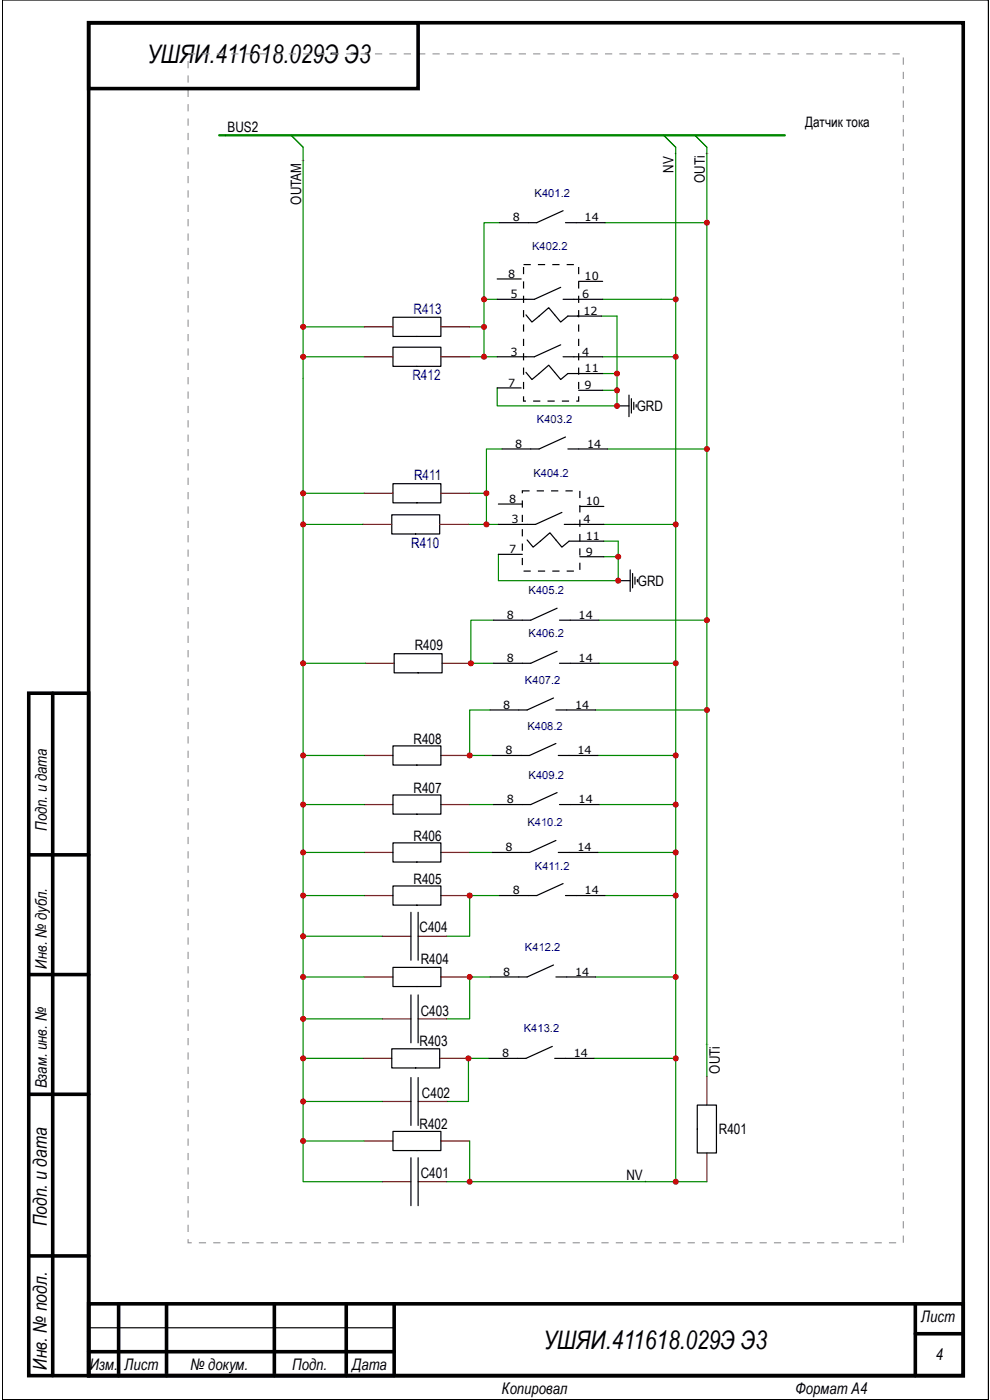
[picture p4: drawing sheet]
<svg xmlns="http://www.w3.org/2000/svg" width="210mm" height="297mm" viewBox="0 0 210 297" stroke-linecap="round" stroke-linejoin="round" font-family="sans-serif">
<g fill="none" stroke="#800" stroke-width=".25">
<path d="M77.5 140.7h6.1M93.7 140.7h6.1M77.2 170.7h6.1M77.2 160.3h6.1M93.5 170.7h6.1M93.5 160.3h6.1M77.2 190h6.1M77.2 180.8h6.1M81 198.6h6.1M88.6 198.6h6.1M93.5 190h6.1M93.5 180.8h6.1"/>
<path d="M77.2 207.3h6.1M81 216.2h6.1M88.6 216.2h6.1M93.5 207.3h6.1M77 224.5h6.1M81 233.7h6.1M88.6 233.7h6.1M93.2 224.5h6.1M149.9 228.3v6.1M77.2 242.1h6.1M81 250.7h6.1M88.6 250.7h6.1"/>
<path d="M93.5 242.1h6.1M149.9 244.6v6.1"/>
</g>
<g fill="none" stroke="#000" stroke-width=".25">
<path d="M130.8 86.1h2.5M133.3 83.8v4.6M133.9 84.6v3M134.4 85.3v1.6M134.9 85.9v.5M83.6 138.7h10.1v4h-10.1zM131.1 123.2h2.5M133.6 120.9v4.6M134.1 121.7v3M134.6 122.4v1.6M135.1 122.9v.5M83.3 158.2h10.2v4.1h-10.2z"/>
<path d="M83.3 178.8h10.2v4.1h-10.2zM83.3 168.7h10.2v4h-10.2zM83.3 188h10.2v4h-10.2zM87.1 193.5v10.2M88.6 193.5v10.2M83.3 205.2h10.2v4.1h-10.2zM87.1 211.1v10.1M88.6 211.1v10.1M83.1 222.5h10.1v4.1h-10.1zM87.1 228.6v10.2M88.6 228.6v10.2M147.8 234.4h4.1v10.2h-4.1z"/>
<path d="M83.3 240h10.2v4.1h-10.2zM87.1 245.6v10.2M88.6 245.6v10.2"/>
</g>
<g fill="none" stroke="#080" stroke-width=".25">
<path d="M105.9 47.2h-3.3v16.3h2.8M128.3 47.2h21.6v181.1M64.3 75.7h12.9M77.2 69.3h-12.9v181.4h16.7M99.6 75.7h3M99.6 69.3h3M102.6 63.5v12.2h2.8M127.5 67.1h3.3v19h-25.4v-3.8M127.8 63.5h15.5v161h-17.3M127.8 75.7h15.5M127.8 79.2h3M106.4 95.3h-3.3v16h2.6"/>
<path d="M128.8 95.3h21.1M64.3 111.3h12.7M64.3 104.6h12.9M99.3 111.3h3.8M99.6 104.6h3.5M128 114.8h3.1v8.4h-25.4v-5.6M128 111.3h15.3M104.6 131.6h-4.8v9.1h4.8M127 131.6h22.9M64.3 140.7h13.2M103.9 150.6h-4.3v9.7h4.8M126.2 150.6h23.7"/>
<path d="M127 140.7h16.3M64.3 170.7h12.9M64.3 160.3h12.9M126.7 160.3h16.6M127 170.7h16.3M64.3 198.6h16.7M64.3 190h12.9M64.3 180.8h12.9M99.6 180.8h4.8M105.9 190h-6.3v8.6h-4.9M126.7 180.8h16.6M128.3 190h15"/>
<path d="M103.9 207.3h-4.3v8.9h-4.9M126.2 207.3h17.1M103.6 224.5h-4.3v9.2h-4.6M64.3 242.1h12.9M99.6 242.1v8.6h-4.9M99.6 250.7h50.3"/>
</g>
<path d="M149.9 221.2v.5zM149.6 221.5h.5z" fill="#000"/>
<path d="M42.9 11.3h1.5v.3h-1.5zM46 11.3h1.5v.3h-1.5zM49 11.3h1.5v.3h-1.5zM52.1 11.3h1.5v.3h-1.5zM55.1 11.3h1.5v.3h-1.5zM58.2 11.3h1.5v.3h-1.5zM61.2 11.3h1.5v.3h-1.5zM64.3 11.3h1.5v.3h-1.5zM67.3 11.3h1.5v.3h-1.5zM70.4 11.3h1.5v.3h-1.5zM73.4 11.3h1.5v.3h-1.5zM76.5 11.3h1.5v.3h-1.5zM79.5 11.3h1.5v.3h-1.5zM82.5 11.3h1.6v.3h-1.6zM85.6 11.3h1.5v.3h-1.5zM88.6 11.3h1.6v.3h-1.6zM91.7 11.3h1.5v.3h-1.5zM94.7 11.3h1.6v.3h-1.6zM97.8 11.3h1.5v.3h-1.5zM100.8 11.3h1.6v.3h-1.6zM103.9 11.3h1.5v.3h-1.5zM106.9 11.3h1.6v.3h-1.6zM110 11.3h1.5v.3h-1.5zM113 11.3h1.6v.3h-1.6zM116.1 11.3h1.5v.3h-1.5zM119.1 11.3h1.6v.3h-1.6zM122.2 11.3h1.5v.3h-1.5zM125.2 11.3h1.5v.3h-1.5zM128.3 11.3h1.5v.3h-1.5zM131.3 11.3h1.5v.3h-1.5zM134.4 11.3h1.5v.3h-1.5zM137.4 11.3h1.5v.3h-1.5zM140.5 11.3h1.5v.3h-1.5zM143.5 11.3h1.5v.3h-1.5zM146.6 11.3h1.5v.3h-1.5zM149.6 11.3h1.5v.3h-1.5zM152.7 11.3h1.5v.3h-1.5zM155.7 11.3h1.5v.3h-1.5zM158.7 11.3h1.6v.3h-1.6zM161.8 11.3h1.5v.3h-1.5zM164.8 11.3h1.6v.3h-1.6zM167.9 11.3h1.5v.3h-1.5zM170.9 11.3h1.6v.3h-1.6zM174 11.3h1.5v.3h-1.5zM177 11.3h1.6v.3h-1.6zM180.1 11.3h1.5v.3h-1.5zM183.1 11.3h1.6v.3h-1.6zM186.2 11.3h1.5v.3h-1.5zM189.2 11.3h1.6v.3h-1.6zM191.4 12.2h.2v1.5h-.2zM191.4 15.2h.2v1.6h-.2zM191.4 18.3h.2v1.5h-.2zM191.4 21.3h.2v1.6h-.2zM191.4 24.4h.2v1.5h-.2zM191.4 27.4h.2v1.6h-.2zM191.4 30.5h.2v1.5h-.2zM191.4 33.5h.2v1.6h-.2zM191.4 36.6h.2v1.5h-.2zM191.4 39.6h.2v1.5h-.2zM191.4 42.7h.2v1.5h-.2zM191.4 45.7h.2v1.5h-.2zM191.4 48.8h.2v1.5h-.2zM191.4 51.8h.2v1.5h-.2zM191.4 54.9h.2v1.5h-.2zM191.4 57.9h.2v1.5h-.2zM191.4 61h.2v1.5h-.2zM191.4 64h.2v1.5h-.2zM191.4 67.1h.2v1.5h-.2zM191.4 70.1h.2v1.5h-.2zM191.4 73.2h.2v1.5h-.2zM191.4 76.2h.2v1.5h-.2zM191.4 79.2h.2v1.6h-.2zM191.4 82.3h.2v1.5h-.2zM191.4 85.3h.2v1.6h-.2zM191.4 88.4h.2v1.5h-.2zM191.4 91.4h.2v1.6h-.2zM191.4 94.5h.2v1.5h-.2zM191.4 97.5h.2v1.6h-.2zM191.4 100.6h.2v1.5h-.2zM191.4 103.6h.2v1.6h-.2zM191.4 106.7h.2v1.5h-.2zM191.4 109.7h.2v1.6h-.2zM191.4 112.8h.2v1.5h-.2zM191.4 115.8h.2v1.5h-.2zM191.4 118.9h.2v1.5h-.2zM191.4 121.9h.2v1.5h-.2zM191.4 125h.2v1.5h-.2zM191.4 128h.2v1.5h-.2zM191.4 131.1h.2v1.5h-.2zM191.4 134.1h.2v1.5h-.2zM191.4 137.2h.2v1.5h-.2zM191.4 140.2h.2v1.5h-.2zM191.4 143.3h.2v1.5h-.2zM191.4 146.3h.2v1.5h-.2zM191.4 149.4h.2v1.5h-.2zM191.4 152.4h.2v1.5h-.2zM191.4 155.4h.2v1.6h-.2zM191.4 158.5h.2v1.5h-.2zM191.4 161.5h.2v1.6h-.2zM191.4 164.6h.2v1.5h-.2zM191.4 167.6h.2v1.6h-.2zM191.4 170.7h.2v1.5h-.2zM191.4 173.7h.2v1.6h-.2zM191.4 176.8h.2v1.5h-.2zM191.4 179.8h.2v1.6h-.2zM191.4 182.9h.2v1.5h-.2zM191.4 185.9h.2v1.6h-.2zM191.4 189h.2v1.5h-.2zM191.4 192h.2v1.5h-.2zM191.4 195.1h.2v1.5h-.2zM191.4 198.1h.2v1.5h-.2zM191.4 201.2h.2v1.5h-.2zM191.4 204.2h.2v1.5h-.2zM191.4 207.3h.2v1.5h-.2zM191.4 210.3h.2v1.5h-.2zM191.4 213.4h.2v1.5h-.2zM191.4 216.4h.2v1.5h-.2zM191.4 219.5h.2v1.5h-.2zM191.4 222.5h.2v1.5h-.2zM191.4 225.6h.2v1.5h-.2zM191.4 228.6h.2v1.5h-.2zM191.4 231.6h.2v1.6h-.2zM191.4 234.7h.2v1.5h-.2zM191.4 237.7h.2v1.6h-.2zM191.4 240.8h.2v1.5h-.2zM191.4 243.8h.2v1.6h-.2zM191.4 246.9h.2v1.5h-.2zM191.4 249.9h.2v1.6h-.2zM191.4 253h.2v1.5h-.2zM191.4 256h.2v1.6h-.2zM191.4 259.1h.2v1.5h-.2zM191.4 262.1h.2v1.6h-.2zM188.5 263.5h1.5v.3h-1.5zM185.4 263.5h1.5v.3h-1.5zM182.4 263.5h1.5v.3h-1.5zM179.3 263.5h1.5v.3h-1.5zM176.3 263.5h1.5v.3h-1.5zM173.2 263.5h1.6v.3h-1.6zM170.2 263.5h1.5v.3h-1.5zM167.1 263.5h1.6v.3h-1.6zM164.1 263.5h1.5v.3h-1.5zM161 263.5h1.6v.3h-1.6zM158 263.5h1.5v.3h-1.5zM154.9 263.5h1.6v.3h-1.6zM151.9 263.5h1.5v.3h-1.5zM148.8 263.5h1.6v.3h-1.6zM145.8 263.5h1.5v.3h-1.5zM142.7 263.5h1.6v.3h-1.6zM139.7 263.5h1.5v.3h-1.5zM136.7 263.5h1.5v.3h-1.5zM133.6 263.5h1.5v.3h-1.5zM130.6 263.5h1.5v.3h-1.5zM127.5 263.5h1.5v.3h-1.5zM124.5 263.5h1.5v.3h-1.5zM121.4 263.5h1.5v.3h-1.5zM118.4 263.5h1.5v.3h-1.5zM115.3 263.5h1.5v.3h-1.5zM112.3 263.5h1.5v.3h-1.5zM109.2 263.5h1.5v.3h-1.5zM106.2 263.5h1.5v.3h-1.5zM103.1 263.5h1.5v.3h-1.5zM100.1 263.5h1.5v.3h-1.5zM97 263.5h1.6v.3h-1.6zM94 263.5h1.5v.3h-1.5zM90.9 263.5h1.6v.3h-1.6zM87.9 263.5h1.5v.3h-1.5zM84.8 263.5h1.6v.3h-1.6zM81.8 263.5h1.5v.3h-1.5zM78.7 263.5h1.6v.3h-1.6zM75.7 263.5h1.5v.3h-1.5zM72.6 263.5h1.6v.3h-1.6zM69.6 263.5h1.5v.3h-1.5zM66.5 263.5h1.6v.3h-1.6zM63.5 263.5h1.5v.3h-1.5zM60.5 263.5h1.5v.3h-1.5zM57.4 263.5h1.5v.3h-1.5zM54.4 263.5h1.5v.3h-1.5zM51.3 263.5h1.5v.3h-1.5zM48.3 263.5h1.5v.3h-1.5zM45.2 263.5h1.5v.3h-1.5zM42.2 263.5h1.5v.3h-1.5zM39.8 262.9h.2v.8h-.1v-.2h.7v.3h-.8zM39.8 259.8h.2v1.6h-.2zM39.8 256.8h.2v1.5h-.2zM39.8 253.7h.2v1.6h-.2zM39.8 250.7h.2v1.5h-.2zM39.8 247.6h.2v1.6h-.2zM39.8 244.6h.2v1.5h-.2zM39.8 241.6h.2v1.5h-.2zM39.8 238.5h.2v1.5h-.2zM39.8 235.5h.2v1.5h-.2zM39.8 232.4h.2v1.5h-.2zM39.8 229.4h.2v1.5h-.2zM39.8 226.3h.2v1.5h-.2zM39.8 223.3h.2v1.5h-.2zM39.8 220.2h.2v1.5h-.2zM39.8 217.2h.2v1.5h-.2zM39.8 214.1h.2v1.5h-.2zM39.8 211.1h.2v1.5h-.2zM39.8 208h.2v1.6h-.2zM39.8 205h.2v1.5h-.2zM39.8 201.9h.2v1.6h-.2zM39.8 198.9h.2v1.5h-.2zM39.8 195.8h.2v1.6h-.2zM39.8 192.8h.2v1.5h-.2zM39.8 189.7h.2v1.6h-.2zM39.8 186.7h.2v1.5h-.2zM39.8 183.6h.2v1.6h-.2zM39.8 180.6h.2v1.5h-.2zM39.8 177.5h.2v1.6h-.2zM39.8 174.5h.2v1.5h-.2zM39.8 171.5h.2v1.5h-.2zM39.8 168.4h.2v1.5h-.2zM39.8 165.4h.2v1.5h-.2zM39.8 162.3h.2v1.5h-.2zM39.8 159.3h.2v1.5h-.2zM39.8 156.2h.2v1.5h-.2zM39.8 153.2h.2v1.5h-.2zM39.8 150.1h.2v1.5h-.2zM39.8 147.1h.2v1.5h-.2zM39.8 144h.2v1.5h-.2zM39.8 141h.2v1.5h-.2zM39.8 137.9h.2v1.5h-.2zM39.8 134.9h.2v1.5h-.2zM39.8 131.8h.2v1.6h-.2zM39.8 128.8h.2v1.5h-.2zM39.8 125.7h.2v1.6h-.2zM39.8 122.7h.2v1.5h-.2zM39.8 119.6h.2v1.6h-.2zM39.8 116.6h.2v1.5h-.2zM39.8 113.5h.2v1.6h-.2zM39.8 110.5h.2v1.5h-.2zM39.8 107.4h.2v1.6h-.2zM39.8 104.4h.2v1.5h-.2zM39.8 101.3h.2v1.6h-.2zM39.8 98.3h.2v1.5h-.2zM39.8 95.3h.2v1.5h-.2zM39.8 92.2h.2v1.5h-.2zM39.8 89.2h.2v1.5h-.2zM39.8 86.1h.2v1.5h-.2zM39.8 83.1h.2v1.5h-.2zM39.8 80h.2v1.5h-.2zM39.8 77h.2v1.5h-.2zM39.8 73.9h.2v1.5h-.2zM39.8 70.9h.2v1.5h-.2zM39.8 67.8h.2v1.5h-.2zM39.8 64.8h.2v1.5h-.2zM39.8 61.7h.2v1.5h-.2zM39.8 58.7h.2v1.5h-.2zM39.8 55.6h.2v1.6h-.2zM39.8 52.6h.2v1.5h-.2zM39.8 49.5h.2v1.6h-.2zM39.8 46.5h.2v1.5h-.2zM39.8 43.4h.2v1.6h-.2zM39.8 40.4h.2v1.5h-.2zM39.8 37.3h.2v1.6h-.2zM39.8 34.3h.2v1.5h-.2zM39.8 31.2h.2v1.6h-.2zM39.8 28.2h.2v1.5h-.2zM39.8 25.1h.2v1.6h-.2zM39.8 22.1h.2v1.5h-.2zM39.8 19.1h.2v1.5h-.2zM39.8 16h.2v1.5h-.2zM39.8 13h.2v1.5h-.2zM39.9 11.3h1.5v.3h-1.5z" fill="#999"/>
<g fill="none" stroke="#000" stroke-width=".25">
<path d="M.5 0h209v296.9h-209zM105.4 59.2h5.1M119.4 44.7l-5.6 2.5h-7.9M119.9 47.2h8.4M122.7 59.7h5.1M83.3 73.7h10.2v4h-10.2zM83.3 67.3h10.2v4.1h-10.2zM111.5 79l1.3 1.5 3.5-3 2.6 3 1.5-1.3h7.4M111.5 66.8l1.3 1.5 3.5-3 2.6 3 1.5-1.2h7.1M118.9 73.2l-5.6 2.5h-7.9M118.9 61l-5.6 2.5h-7.9M119.4 75.7h8.4"/>
<path d="M119.4 63.5h8.4M105.4 82.3h5.1M119.9 92.7l-5.6 2.6h-7.9M120.4 95.3h8.4M122.7 82.8h5.1M83.1 109.2h10.1v4.1h-10.1zM83.3 102.6h10.2v4.1h-10.2zM105.7 117.6h5M105.7 106.9h5M111.8 114.6l1.2 1.5 3.6-3.1 2.5 3.1 1.5-1.3h7.4M119.1 108.7l-5.6 2.6h-7.8M119.6 111.3h8.4"/>
<path d="M122.9 118.1h5.1M122.9 107.4h5.1M118.1 138.2l-5.6 2.5h-7.9M118.1 129l-5.6 2.6h-7.9M118.6 131.6h8.4M117.3 148.1l-5.5 2.5h-7.9M117.9 157.7l-5.6 2.6h-7.9M117.9 150.6h8.3M118.6 140.7h8.4M117.9 178.3l-5.6 2.5h-7.9M118.1 168.1l-5.6 2.6h-7.9M118.4 160.3h8.3"/>
<path d="M118.6 170.7h8.4M118.4 180.8h8.3M119.4 187.5l-5.6 2.5h-7.9M119.9 190h8.4M117.3 204.7l-5.5 2.6h-7.9M117.9 207.3h8.3M117.1 222l-5.6 2.5h-7.9M117.6 224.5h8.4M18.8 281.7h64.8"/>
</g>
<path d="M77.2 75.7h6.1M77.2 69.3h6.1M93.5 75.7h6.1M93.5 69.3h6.1M77 111.3h6.1M77.2 104.6h6.1M93.2 111.3h6.1M93.5 104.6h6.1" fill="none" stroke="#800" stroke-width=".25"/>
<g fill="none" stroke="#000" stroke-width=".76">
<path d="M11.2 147.1v144.7M6.1 181.4h12.7M6.1 206.8h12.7M6.1 232.2h12.7M6.1 266.4h12.7M25.1 276.6v15.2M35.3 276.6v15.2M58.2 276.6v15.2M73.4 276.6v15.2M83.6 276.6v15.2M194.1 276.6v15.2M18.8 286.8h64.8"/>
<path d="M194.1 283h10.1"/>
</g>
<path d="M18.8 276.6h64.8" fill="none" stroke="#800080" stroke-width=".25"/>
<path d="M18.8 291.8h64.8" fill="none" stroke="#800080" stroke-width=".76"/>
<path d="M18.8 4.8h185.4v287h-185.4zM18.8 4.8h69.8v14h-69.8zM6.1 147.1h12.7v144.7h-12.7zM18.8 276.6h185.4v15.2h-185.4z" fill="none" stroke="#000" stroke-width=".76" stroke-linecap="butt"/>
<path d="M61.7 28.7l2.6 2.5v38.1M140.7 28.7l2.6 2.5v32.3M147.3 28.7l2.6 2.5v16M127.8 82.8h3M128 118.1h3.1M99.6 170.7h5M64.3 216.2h16.7M64.3 207.3h12.9M64.3 233.7h16.7M64.3 224.5h12.7M143.3 224.5v26.2" fill="none" stroke="#080" stroke-width=".25"/>
<g fill="#000">
<path d="M61.7 28.7l2.6 2.5zM140.7 28.7l2.6 2.5zM147.3 28.7l2.6 2.5z"/>
<path d="M47.8 28.4v.6zM47.5 28.7h.5z"/>
<path d="M64.3 33.8v.5zM64 34h.5z"/>
<path d="M143.3 32.3v.5zM143 32.5h.5z"/>
<path d="M149.9 32.3v.5zM149.6 32.5h.5z"/>
<path d="M114 56h1.6v.3h-1.6zM117.1 56h1.5v.3h-1.5zM120.1 56h1.6v.3h-1.6zM122.6 56.6h.2v1.6h-.2zM122.6 59.7h.2v1.5h-.2zM122.6 62.7h.2v1.6h-.2zM122.6 65.8h.2v1.5h-.2zM122.6 68.8h.2v1.6h-.2zM122.6 71.9h.2v1.5h-.2zM122.6 74.9h.2v1.6h-.2zM122.6 78h.2v1.5h-.2zM122.6 81h.2v1.6h-.2zM122.6 84.1h.2v1.1h-.6v-.2h.5v.1h-.1zM119.1 85h1.5v.2h-1.5zM116.1 85h1.5v.2h-1.5zM113 85h1.6v.2h-1.6zM110.9 84.1h.2v1h-.1v-.1h.5v.2h-.6zM110.9 81h.2v1.6h-.2zM110.9 78h.2v1.5h-.2zM110.9 74.9h.2v1.6h-.2zM110.9 71.9h.2v1.5h-.2zM110.9 68.8h.2v1.6h-.2zM110.9 65.8h.2v1.5h-.2zM110.9 62.7h.2v1.6h-.2zM110.9 59.7h.2v1.5h-.2zM110.9 56.6h.2v1.6h-.2zM111 56h1.5v.3h-1.5z"/>
<path d="M113.8 104h1.5v.3h-1.5zM116.8 104h1.6v.3h-1.6zM119.9 104h1.5v.3h-1.5zM122.8 104.1h.3v1.6h-.3zM122.8 107.2h.3v1.5h-.3zM122.8 110.2h.3v1.6h-.3zM122.8 113.3h.3v1.5h-.3zM122.8 116.3h.3v1.6h-.3zM122.8 119.4h.3v1.5h-.3zM120.1 121h1.6v.3h-1.6zM117.1 121h1.5v.3h-1.5zM114 121h1.6v.3h-1.6zM111 121h1.5v.3h-1.5zM110.6 118.4h.3v1.5h-.3zM110.6 115.3h.3v1.5h-.3zM110.6 112.3h.3v1.5h-.3zM110.6 109.2h.3v1.5h-.3zM110.6 106.2h.3v1.5h-.3zM110.6 104h1.7v.3h-1.6v-.2h.2v.5h-.3z"/>
<path d="M136.9 250.4v.6zM136.7 250.7h.5z"/>
</g>
<path d="M46.5 28.7h119.9" fill="none" stroke="#080" stroke-width=".51"/>
<g fill="#c00">
<circle cx="99.6" cy="190" r=".64"/>
<circle cx="103.1" cy="104.6" r=".64"/>
<circle cx="102.6" cy="63.5" r=".64"/>
<circle cx="102.6" cy="69.3" r=".64"/>
<circle cx="102.6" cy="75.7" r=".64"/>
<circle cx="99.6" cy="160.3" r=".64"/>
<circle cx="103.1" cy="111.3" r=".64"/>
<circle cx="130.8" cy="79.2" r=".64"/>
<circle cx="130.8" cy="82.8" r=".64"/>
<circle cx="99.6" cy="207.3" r=".64"/>
<circle cx="99.3" cy="224.5" r=".64"/>
<circle cx="99.6" cy="250.7" r=".64"/>
<circle cx="143.3" cy="75.7" r=".64"/>
<circle cx="143.3" cy="111.3" r=".64"/>
<circle cx="131.1" cy="118.1" r=".64"/>
<circle cx="64.3" cy="75.7" r=".64"/>
<circle cx="131.1" cy="123.2" r=".64"/>
<circle cx="143.3" cy="140.7" r=".64"/>
<circle cx="143.3" cy="160.3" r=".64"/>
<circle cx="143.3" cy="170.7" r=".64"/>
<circle cx="143.3" cy="180.8" r=".64"/>
<circle cx="143.3" cy="190" r=".64"/>
<circle cx="143.3" cy="207.3" r=".64"/>
<circle cx="143.3" cy="250.7" r=".64"/>
<circle cx="143.3" cy="224.5" r=".64"/>
<circle cx="99.8" cy="140.7" r=".64"/>
<circle cx="64.3" cy="242.1" r=".64"/>
<circle cx="64.3" cy="233.7" r=".64"/>
<circle cx="64.3" cy="224.5" r=".64"/>
<circle cx="130.8" cy="86.1" r=".64"/>
<circle cx="64.3" cy="198.6" r=".64"/>
<circle cx="64.3" cy="190" r=".64"/>
<circle cx="64.3" cy="180.8" r=".64"/>
<circle cx="64.3" cy="170.7" r=".64"/>
<circle cx="64.3" cy="160.3" r=".64"/>
<circle cx="64.3" cy="140.7" r=".64"/>
<circle cx="64.3" cy="111.3" r=".64"/>
<circle cx="64.3" cy="104.6" r=".64"/>
<circle cx="64.3" cy="216.2" r=".64"/>
<circle cx="64.3" cy="207.3" r=".64"/>
<circle cx="149.9" cy="150.6" r=".64"/>
<circle cx="149.9" cy="131.6" r=".64"/>
<circle cx="149.9" cy="95.2" r=".64"/>
<circle cx="64.3" cy="69.3" r=".64"/>
<circle cx="149.9" cy="47.2" r=".64"/>
<circle cx="143.3" cy="63.5" r=".64"/>
</g>
<g font-size="5.4">
<text x="31.3" y="13.3">УШЯИ.411618.029Э Э3</text>
<text x="115.3" y="286.3">УШЯИ.411618.029Э Э3</text>
</g>
<g font-size="4.1">
<text x="9.9" y="260.1" transform="rotate(-90 9.9 260.1)">Подп. и дата</text>
<text x="9.9" y="290.6" transform="rotate(-90 9.9 290.6)">Инв. № подл.</text>
</g>
<g font-size="3.4">
<text x="9.9" y="176.3" transform="rotate(-90 9.9 176.3)">Подп. и дата</text>
<text x="9.9" y="205.5" transform="rotate(-90 9.9 205.5)">Инв. № дубл.</text>
<text x="9.9" y="230.9" transform="rotate(-90 9.9 230.9)">Взам. инв. №</text>
<text x="195.3" y="280.4">Лист</text>
<text x="19" y="290.6">Изм.</text>
<text x="26.4" y="290.6">Лист</text>
<text x="40.4" y="290.6">№ докум.</text>
<text x="62" y="290.6">Подп.</text>
<text x="74.7" y="290.6">Дата</text>
<text x="198.4" y="288.5">4</text>
<text x="106.4" y="295.7">Копировал</text>
<text x="168.7" y="295.7">Формат А4</text>
</g>
<g font-size="3">
<text x="48.3" y="28.1">BUS2</text>
<text x="170.7" y="26.9">Датчик тока</text>
<text x="142.8" y="36.6" transform="rotate(-90 142.8 36.6)">NV</text>
<text x="149.4" y="38.8" transform="rotate(-90 149.4 38.8)">OUTi</text>
<text x="63.8" y="43.4" transform="rotate(-90 63.8 43.4)">OUTAM</text>
<text x="135" y="87.2">GRD</text>
<text x="135.3" y="124.2">GRD</text>
<text x="87.9" y="138">R409</text>
<text x="87.7" y="157.8">R408</text>
<text x="87.7" y="168.2">R407</text>
<text x="87.7" y="178.4">R406</text>
<text x="87.7" y="187.5">R405</text>
<text x="89" y="197.7">C404</text>
<text x="89.2" y="204.5">R404</text>
<text x="89.2" y="215.5">C403</text>
<text x="89" y="221.8">R403</text>
<text x="152.6" y="227.8" transform="rotate(-90 152.6 227.8)">OUTi</text>
<text x="89.5" y="233">C402</text>
<text x="89" y="239.6">R402</text>
<text x="152.4" y="240.6">R401</text>
<text x="89.2" y="250">C401</text>
<text x="132.8" y="250.3">NV</text>
</g>
<g font-size="3" fill="#000080">
<text x="87.7" y="66.6">R413</text>
<text x="87.4" y="80.6">R412</text>
<text x="87.8" y="101.9">R411</text>
<text x="87.2" y="116.2">R410</text>
</g>
<g font-size="2.4" fill="#000080">
<text x="113.3" y="41.7">K401.2</text>
<text x="112.8" y="53.1">K402.2</text>
<text x="113.8" y="89.7">K403.2</text>
<text x="113.1" y="101.2">K404.2</text>
<text x="112.1" y="126.1">K405.2</text>
<text x="112.1" y="135.2">K406.2</text>
<text x="111.3" y="145.1">K407.2</text>
<text x="111.8" y="154.8">K408.2</text>
<text x="112.1" y="165.2">K409.2</text>
<text x="111.8" y="175.3">K410.2</text>
<text x="113.4" y="184.5">K411.2</text>
<text x="111.3" y="201.8">K412.2</text>
<text x="111" y="219">K413.2</text>
</g>
<g font-size="2.4">
<text x="108.7" y="47">8</text>
<text x="124" y="47">14</text>
<text x="107.7" y="58.9">8</text>
<text x="124" y="59.4">10</text>
<text x="108.2" y="63.2">5</text>
<text x="123.4" y="63.2">6</text>
<text x="123.7" y="66.8">12</text>
<text x="108.2" y="75.4">3</text>
<text x="123.4" y="75.4">4</text>
<text x="107.7" y="82">7</text>
<text x="124" y="79">11</text>
<text x="124" y="82.5">9</text>
<text x="109.2" y="95">8</text>
<text x="124.5" y="95">14</text>
<text x="108" y="106.7">8</text>
<text x="124.2" y="107.2">10</text>
<text x="108.5" y="111">3</text>
<text x="123.7" y="111">4</text>
<text x="108" y="117.3">7</text>
<text x="124.2" y="117.9">9</text>
<text x="124.2" y="114.6">11</text>
<text x="107.5" y="131.3">8</text>
<text x="122.7" y="131.3">14</text>
<text x="107.5" y="140.5">8</text>
<text x="122.7" y="140.5">14</text>
<text x="106.7" y="150.4">8</text>
<text x="121.9" y="150.4">14</text>
<text x="107.2" y="160">8</text>
<text x="122.4" y="160">14</text>
<text x="107.5" y="170.4">8</text>
<text x="122.7" y="170.4">14</text>
<text x="107.2" y="180.6">8</text>
<text x="122.4" y="180.6">14</text>
<text x="108.7" y="189.7">8</text>
<text x="124" y="189.7">14</text>
<text x="106.7" y="207">8</text>
<text x="121.9" y="207">14</text>
<text x="106.4" y="224.3">8</text>
<text x="121.7" y="224.3">14</text>
</g>
</svg>
